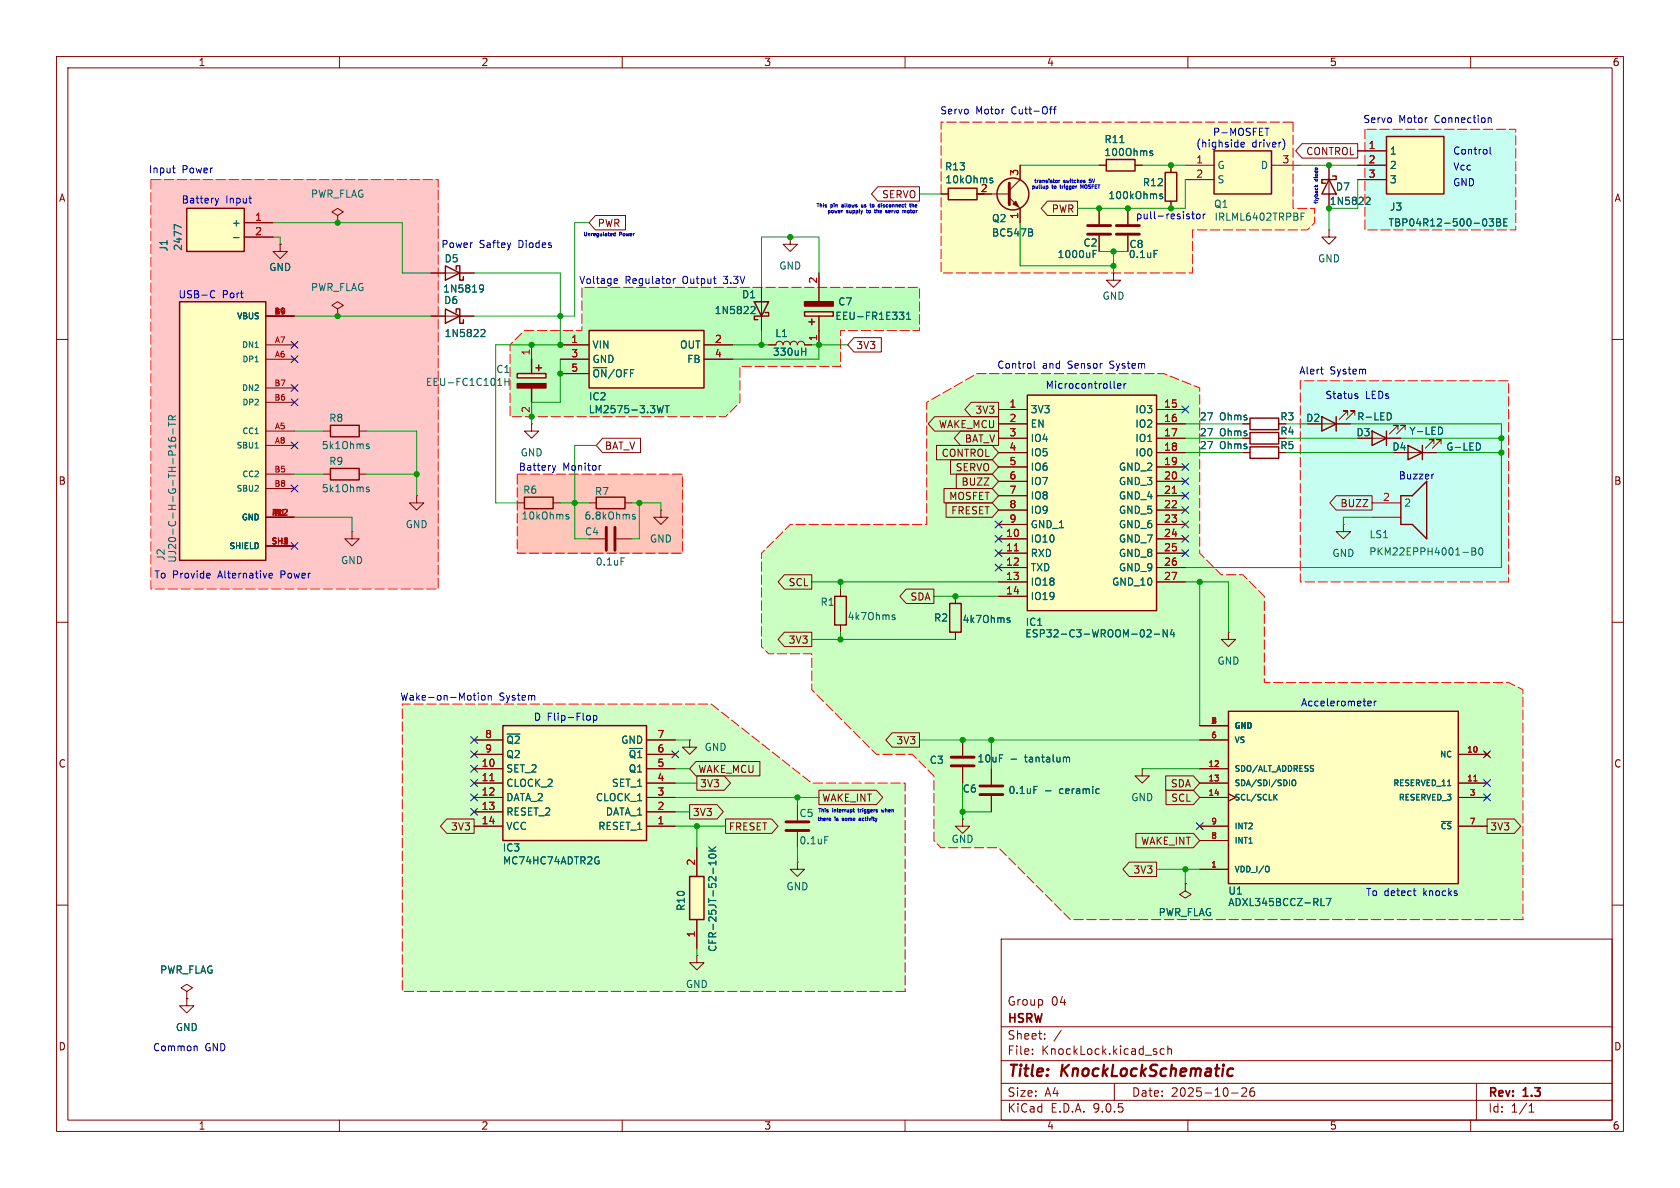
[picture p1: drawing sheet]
<svg xmlns="http://www.w3.org/2000/svg" width="297mm" height="210mm" viewBox="0 0 297 210" stroke-linecap="round" stroke-linejoin="round" font-family="sans-serif">
<g fill="none" stroke="#840000" stroke-width=".18">
<path d="M10 10h277v190h-277zM12 12h273v186h-273zM60 10v2M110 10v2M160 10v2M210 10v2M260 10v2M10 60h2M285 60h2M10 110h2M285 110h2M10 160h2"/>
<path d="M177 166h108v32h-108zM285 160h2M60 198v2M110 198v2M160 198v2M177 194.5h108M177 191.5h108M177 187.5h108M177 181.5h108M182.5 186.3v.1M182.5 185.5v.1M184.7 183.6v.1"/>
<path d="M184.7 182.8v.1M187.6 182.1l-1.3 2M197 191.5v3M205.8 185.5l-.4-.1-.3 .3v.4l.1 .2h.6M206.5 185.5l.2-.1 .3 .1 .1 .9M206.5 184.9v1.5M210 198v2M217.7 193.2h1.2M219.5 192.4l.6-.1 .2 .1 .1 .3-.9 1.1h.9M221.7 192.3a.59 .59 0 0 0-.7 .6v.6l.1 .2 .4 .1 .2-.1 .1-.5-.1-.3h-.5l-.2 .3M260 198v2M261 191.5v6.5"/>
<path d="M270.3 196.6h.9M270.3 195.5l.4-.4v1.5"/>
</g>
<path d="M217.5 188.9l.5 .1M217.9 190.1l-.2 .1" fill="none" stroke="#840000" stroke-width=".4"/>
<path d="M91.4 83.8h29.2v14h-29.2z" fill="#ffc6b9"/>
<path d="M71.1 124.5h54.6l17.8 13.9h16.5v36.9h-88.9z" fill="#cfffc5"/>
<path d="M134.6 97.8l5.1-5.1h24.1v-21.6l8.9-5.1h33l6.4 2.6v29.2l3.8 3.8h3.8l3.8 3.8v15.3h43.2l2.5 1.2v40.7h-80l-12.7-12.7h-10.1l-1.3-1.3v-11.4l-3.8-3.8h-6.4l-11.4-11.5v-6.3h-7.6l-1.3-1.3z" fill="#cbffc1"/>
<g fill="#c6fff2">
<path d="M229.9 67.3h36.8v35.6h-36.8z"/>
<path d="M241.3 22.9h26.7v17.7h-26.7z"/>
</g>
<path d="M92.7 58.4h10.2v-7.6h59.7v7.6h-14v6.4h-17.8v6.3l-2.5 2.6h-38.1v-12.7z" fill="#bcffbc"/>
<path d="M166.4 21.6h62.2v15.2h3.8v2.6l-1.3 1.2h-20.3v7.7h-44.4z" fill="#fcffc4"/>
<path d="M26.7 31.8h50.8v72.3h-50.8z" fill="#ffc7c8"/>
<g fill="none" stroke="#840000" stroke-width=".18">
<path d="M166.4 34.3h1.2M172.7 34.3h5.7M178.4 34.9l1.9 1.9v2.6M180.3 29.2v2.6l-1.9 1.9M76.2 48.3h7.6M76.2 55.9h7.6M135.9 61h1.3a.64 .64 0 0 1 .6-.7 .64 .64 0 0 1 .6 .7 .64 .64 0 0 1 .7-.7 .64 .64 0 0 1 .6 .7 .64 .64 0 0 1 .6-.7 .64 .64 0 0 1 .7 .7 .64 .64 0 0 1 .6-.7 .64 .64 0 0 1 .6 .7h1.3M231.1 74.9h7.7M238.3 73.4v-.8h-.8h.8l-1.6 1.6M239.5 73.4v-.8h-.7h.7l-1.5 1.6M91.4 88.9h1.3M97.8 88.9h1.3"/>
<path d="M237.5 92.7v1.3h1.3l-1.3 1.3-1.3-1.3h1.3M237.5 92.7h.1M148.6 104.1v1.3M148.6 110.5v1.3M217.2 111.8v1.2h1.2l-1.2 1.3-1.3-1.3h1.3M217.2 111.8h.1M121.9 130.8v1.3h1.3l-1.3 1.3-1.3-1.3h1.3M121.9 130.8h.1M175.3 135.9v2.8M201.9 135.9v1.3h1.3l-1.3 1.2-1.2-1.2h1.2M201.9 135.9h.1M141 142.2v2.8"/>
<path d="M141 147.1v2.8M170.2 144.8v1.3h1.2l-1.2 1.2-1.3-1.2h1.3M170.2 144.8h.1M175.3 140.7v2.8"/>
</g>
<g fill="none" stroke="#840000" stroke-width=".25">
<path d="M167.6 33.3h5.1v2h-5.1zM78.7 47l2.6 1.3-2.6 1.2zM78.7 54.6l2.6 1.3-2.6 1.3zM80.6 47.6v-.6h.7v2.5h.6v-.6M80.6 55.2v-.6h.7v2.6h.6v-.7M233.7 73.7l2.5 1.2-2.5 1.3zM236.2 73.7v2.5M92.7 87.9h5.1v2h-5.1zM147.6 105.4h2v5.1h-2z"/>
<circle cx="179.1" cy="34.3" r="2.82"/>
</g>
<g fill="none" stroke="#006464" stroke-width=".18">
<path d="M175 31.8l.5 .3v.2h-.4M175 31.5h.5M84.9 50.4h.3l.2 .1a.84 .84 0 0 1-.3 1.1h-.2M85.2 58.2l.4 .1 .1 .3-.7 .9h.7M85.5 50.9l-.3 .2h-.3M182.3 41.1l.3 .2-.1 .3-.2 .1M182.4 40.5l.1 .2-.1 .3M141.7 62.1h.8M142.5 61.5v1.3M245.6 73a.68 .68 0 0 1 .4 .6 .68 .68 0 0 1-.4 .6M100.1 91.3l.5 .2-.1 .2-.3 .1M100.1 91h.4"/>
<path d="M157.8 109.1l.5 .2-.1 .2h-.4M157.8 108.8h.4M182.8 139h.6M184.8 139.8h1M194 139.4l.3 .1M145.8 147.9h.6M194.3 140.2l-.3 .1"/>
</g>
<path d="M178.4 32.4v3.8M173.2 138.9h4.1M138.9 145.3h4.1M138.9 146.8h4.1M173.2 140.5h4.1" fill="none" stroke="#840000" stroke-width=".51"/>
<path d="M179.1 36.1l.5-.5 .5 1z" fill="#840000" stroke="#840000" stroke-width=".18"/>
<path d="M91.4 66h5.1v.8h-5.1z" fill="#ffffc2"/>
<path d="M91.4 66h5.1v.8h-5.1zM94 63.5v2.5M94 68.6v2.5M94.7 65h1.1M95.2 64.5v1M242.6 76.2l2.5 1.3-2.5 1.2zM245.1 76.2v2.5M248.9 78.7l2.6 1.3-2.6 1.3zM251.5 78.7v2.6" fill="none" stroke="#840000" stroke-width=".25"/>
<path d="M91.4 67.8h5.1v.8h-5.1z" fill="#840000" stroke="#840000" stroke-width=".25"/>
<g fill="none" stroke="#840000" stroke-width=".18">
<path d="M59.7 54.6l1-.6-1-.7-1 .7 1 .6v1.3M59.7 55.9h.1M139.7 41.9v1.3h1.3l-1.3 1.3-1.3-1.3h1.3M139.7 41.9h.1M94 61v2.5M94 71.1v2.6M240 77.5h7.6M247.1 75.9v-.7h-.7h.7l-1.5 1.5M248.4 75.9v-.7h-.8h.8l-1.5 1.5M253.5 78.5v-.8h-.8h.8l-1.5 1.5M254.8 78.5v-.8h-.8h.8l-1.6 1.5M104.1 95.3h2.8"/>
<path d="M109 95.3h2.8M246.4 80h7.6"/>
</g>
<path d="M89.3 66.9v1.2M89.3 67.5h.7M90 66.9v1.2M254.8 75.6l.2 .5-.2 .6M261.5 78.4l.2 .4-.2 .7M109.8 98.6h.6" fill="none" stroke="#006464" stroke-width=".18"/>
<path d="M107.2 93.2v4.1M108.7 93.2v4.1" fill="none" stroke="#840000" stroke-width=".51"/>
<path d="M142.2 55.1h5.1v.8h-5.1z" fill="#ffffc2"/>
<path d="M142.2 55.1h5.1v.8h-5.1zM143 56.9h1M143.5 56.4v1M144.8 50.8v2.5M144.8 55.9v2.5M105.4 87.9h5.1v2h-5.1z" fill="none" stroke="#840000" stroke-width=".25"/>
<path d="M142.2 53.3h5.1v.8h-5.1z" fill="#840000" stroke="#840000" stroke-width=".25"/>
<g fill="none" stroke="#840000" stroke-width=".18">
<path d="M144.8 48.3v2.5M144.8 58.4v2.6M94 74.9v1.3h1.2l-1.2 1.3-1.3-1.3h1.3M94 74.9h.1M104.1 88.9h1.3M110.5 88.9h1.3M116.8 90.2v1.2h1.3l-1.3 1.3-1.2-1.3h1.2M116.8 90.2h.1M170.2 130.8v2.8M170.2 135.6v2.8M141 152.4v1.3h1.2l-1.2 1.2-1.3-1.2h1.3M141 152.4h.1"/>
<path d="M209.5 156.2v1.3l1.1 .6-1.1 .7-1-.7 1-.6M209.5 156.2h.1M123.2 168.9v1.3h1.3l-1.3 1.3-1.3-1.3h1.3M123.2 168.9h.1"/>
</g>
<path d="M159 55.2h.8l-.4 .5M159.5 55.7l.3 .2v.3l-.3 .3M160.3 56.5h.7M160.3 55.6l.3-.4v1.3M111.8 91.2l.5 .3-.1 .3-.4-.1M112.3 91l-.3-.1-.2 .2M178.7 134.2h1M188.5 134l.2-.2 .3 .1 .1 .8" fill="none" stroke="#006464" stroke-width=".18"/>
<path d="M168.1 135.4h4.1M168.1 133.9h4.1" fill="none" stroke="#840000" stroke-width=".51"/>
<path d="M121.9 154.9h2.6v7.7h-2.6z" fill="#ffffc2"/>
<path d="M121.9 154.9h2.6v7.7h-2.6z" fill="none" stroke="#840000" stroke-width=".25"/>
<path d="M196.8 48.3v1.2h1.3l-1.3 1.3-1.2-1.3h1.2M196.8 48.3h.1M123.2 149.9v5M33 175.3l1-.7-1-.6-1 .6 1 .7v1.2M33 176.5h.1M33 176.5v1.3h1.3l-1.3 1.3-1.3-1.3h1.3M123.2 162.6v5" fill="none" stroke="#840000" stroke-width=".18"/>
<path d="M125.3 150.4h1.3M125.3 149.7l.7 .7M125.4 151.2a.75 .75 0 0 1 1.2 .2 .72 .72 0 0 1-1.3-.1zM126.6 152.2v.7M126.6 152.5h-1.3l.4 .4M126.6 149.7l-.8 .5" fill="none" stroke="#006464" stroke-width=".18"/>
<path d="M88.9 128.3h25.4v20.3h-25.4z" fill="#ffffc2"/>
<path d="M58.4 75.2h5.1v2h-5.1zM221 79h5.1v2h-5.1zM58.4 82.8h5.1v2h-5.1zM88.9 128.3h25.4v20.3h-25.4z" fill="none" stroke="#840000" stroke-width=".25"/>
<g fill="none" stroke="#840000" stroke-width=".18">
<path d="M199.4 36.8v2.8M199.4 41.7v2.8M57.1 76.2h1.3M63.5 76.2h1.3M57.1 83.8h1.3M62.2 94v1.3h1.3l-1.3 1.2-1.2-1.2h1.2M62.2 94h.1M63.5 83.8h1.3M73.7 87.6v1.3h1.2l-1.2 1.3-1.3-1.3h1.3M73.7 87.6h.1M219.7 80h1.3M83.8 138.4h5.1"/>
<path d="M83.8 135.9h5.1M83.8 133.4h5.1M83.8 130.8h5.1M114.3 138.4h5.1M114.3 135.9h5.1M114.3 133.4h5.1M114.3 130.8h5.1M83.8 146.1h5.1M83.8 143.5h5.1M83.8 141h5.1M114.3 146.1h5.1M114.3 143.5h5.1"/>
<path d="M114.3 141h5.1"/>
</g>
<path d="M86.6 138h.7" fill="none" stroke="#a90000" stroke-width=".18"/>
<path d="M204 44.3h.6M64.8 78.8l.5 .3-.1 .2h-.3M64.8 78.5h.4M64.8 86.5l.5 .2-.1 .2h-.3M64.8 86.2h.4M105.5 151.5h.4M105.7 152.2h.2v.4l-.2 .1" fill="none" stroke="#006464" stroke-width=".18"/>
<path d="M197.4 39.9h4M197.4 41.4h4" fill="none" stroke="#840000" stroke-width=".51"/>
<path d="M245.1 24.1h10.2v10.2h-10.2z" fill="#ffffc2"/>
<path d="M245.1 24.1h10.2v10.2h-10.2z" fill="none" stroke="#840000" stroke-width=".25"/>
<path d="M240 26.7h5.1M240 29.2h5.1M240 31.8h5.1M49.5 43.2v1.3h1.3l-1.3 1.2-1.2-1.2h1.2M49.5 43.2h.1" fill="none" stroke="#840000" stroke-width=".18"/>
<path d="M263.3 38.7h.7l-.4 .5 .4 .1v.5l-.2 .1-.5-.1M264.6 38.7h.4l.3 .2-.3 .4 .3 .1v.3l-.2 .2h-.5zM264.6 39.3h.4M265.9 39.3h.4M266.5 38.7h-.6v1.2h.6" fill="none" stroke="#006464" stroke-width=".18"/>
<path d="M104.1 58.4h20.4v10.2h-20.4z" fill="#ffffc2"/>
<path d="M104.1 58.4h20.4v10.2h-20.4zM133.3 53.3h2.6l-1.3 2.6zM135.3 55.2h.6v.7h-2.6v.6h.7" fill="none" stroke="#840000" stroke-width=".25"/>
<path d="M134.6 50.8v7.6M99.1 61h5M99.1 63.5h5M99.1 66h5M124.5 61h5M124.5 63.5h5" fill="none" stroke="#840000" stroke-width=".18"/>
<path d="M132.9 54.2h.5l.1 .3-.8 .9h.8M117.3 71.7l-.3 1.3-.3-.9M117.6 71.7h.7M117.9 71.7v1.3" fill="none" stroke="#006464" stroke-width=".18"/>
<path d="M31.7 53.3h15.3v45.8h-15.3z" fill="#ffffc2"/>
<path d="M31.7 53.3h15.3v45.8h-15.3z" fill="none" stroke="#840000" stroke-width=".25"/>
<g fill="none" stroke="#840000" stroke-width=".18">
<path d="M59.7 38.1l1-.6-1-.7-1 .7 1 .6v1.3M59.7 39.4h.1M47 55.9h5.1M47 61h5.1M47 63.5h5.1M47 68.6h5.1M47 71.1h5.1M47 76.2h5.1M47 78.7h5.1M47 83.8h5.1M47 86.4h5.1M47 91.4h5.1"/>
<path d="M47 96.5h5.1"/>
</g>
<path d="M29.8 77.4l.1 .4a.86 .86 0 0 0 1.2 0l-.2-.5h-.4l-.2 .2v.3l.2 .2M29.8 74.6v.8M29.8 75h1.3M30.5 74.2l-.1-.6-.2-.1h-.3l-.1 .7h1.3M30.6 75.8v.9M31.1 78.5v.7M31.1 78.9h-1.3l.4 .3M31.1 73.5l-.6 .4M45.1 79.2h.6" fill="none" stroke="#006464" stroke-width=".18"/>
<path d="M33 36.8h10.2v7.7h-10.2z" fill="#ffffc2"/>
<path d="M33 36.8h10.2v7.7h-10.2z" fill="none" stroke="#840000" stroke-width=".25"/>
<path d="M43.2 39.4h5.1M43.2 41.9h5.1" fill="none" stroke="#840000" stroke-width=".18"/>
<path d="M32.1 40.2l-1.3-.5v.8M41.3 42h1" fill="none" stroke="#006464" stroke-width=".18"/>
<path d="M214.6 26.7h10.2v7.6h-10.2z" fill="#ffffc2"/>
<path d="M206 30.5h2v5.1h-2zM214.6 26.7h10.2v7.6h-10.2z" fill="none" stroke="#840000" stroke-width=".25"/>
<path d="M207 29.2v1.3M207 35.6v1.2M209.5 29.2h5.1M209.5 31.8h5.1M224.8 29.2h5.1" fill="none" stroke="#840000" stroke-width=".18"/>
<path d="M205.5 34.3h-.3l-.2 .2 .1 .1 .4 .2v.3h-.5M230 38.3h.4M230 37.7h.6" fill="none" stroke="#006464" stroke-width=".18"/>
<path d="M217.2 125.7h40.6v30.5h-40.6z" fill="#ffffc2"/>
<path d="M195.6 28.2h5.1v2h-5.1zM221 73.9h5.1v2h-5.1zM221 76.5h5.1v2h-5.1zM247.6 87.6h2.1l2.5-2.5v10.2l-2.5-2.6h-2.1zM167.9 106.7h2v5.1h-2zM217.2 125.7h40.6v30.5h-40.6z" fill="none" stroke="#840000" stroke-width=".25"/>
<g fill="none" stroke="#840000" stroke-width=".18">
<path d="M194.3 29.2h1.3M194.3 36.8v2.8M200.7 29.2h1.2M194.3 41.7v2.8M219.7 74.9h1.3M219.7 77.5h1.3M242.6 88.9h5M242.6 91.4h5M168.9 105.4v1.3M168.9 111.8v1.2M212.1 138.4h5.1M212.1 135.9h5.1"/>
<path d="M212.1 130.8h5.1M212.1 128.3h5.1M257.8 138.4h5.1M257.8 133.4h5.1M262.5 133l.8 .7M263.3 133l-.8 .7M212.1 146.1h5.1M212.1 141h5.1M212.1 153.7h5.1M212.1 148.6h5.1M217.2 140.3l1.2 .7-1.2 .6M257.8 146.1h5.1"/>
<path d="M257.8 141h5.1"/>
</g>
<g fill="none" stroke="#006464" stroke-width=".18">
<path d="M198 25.2h.7M203.3 27l.5 .1v.2l-.2 .2-.3-.1M203.3 26.7h.5M193.3 44.9h.4M260.2 96.8h.4l.3 .3-.3 .4 .3 .1v.3l-.2 .2h-.5zM260.2 97.5h.4M261.6 96.9l.1-.1a.68 .68 0 0 1 .5 .7 .68 .68 0 0 1-.5 .6 .84 .84 0 0 1-.1-1.2zM178.1 109.6l.5 .2-.1 .2-.3 .1M178.1 109.3h.4M228.5 137.9h.1a.34 .34 0 0 1 .5 .3v.4a.34 .34 0 0 1-.4 .3 .34 .34 0 0 1-.3-.3zM224.2 153.2l.2 .3-.2 .6M225.3 140.9l.5 .5"/>
<path d="M225.8 140.4l-.6 .6M234.4 158.8h.9l-.5 1.3M254.8 145.2h1.8M233.5 160.1h.6"/>
</g>
<path d="M260.5 138h.6" fill="none" stroke="#a90000" stroke-width=".18"/>
<path d="M192.3 39.9h4M192.3 41.4h4" fill="none" stroke="#840000" stroke-width=".51"/>
<path d="M181.6 69.9h22.9v38.1h-22.9z" fill="#ffffc2"/>
<path d="M234.9 31.8l1.3 2.5h-2.5zM235.6 31.1h.6v.7h-2.5v.6h.6M181.6 69.9h22.9v38.1h-22.9z" fill="none" stroke="#840000" stroke-width=".25"/>
<g fill="none" stroke="#840000" stroke-width=".18">
<path d="M43.2 39.4h5.1M105.3 38.1h5.3v2.5h-5.3l-1.2-1.2zM155.2 33h7.4v2.6h-7.4l-1.1-1.3zM166.4 34.3h1.2M172.7 34.3h2.6M180.3 29.2v2.6M180.3 36.8v2.6M185.2 35.6h5.3v2.5h-5.3l-1.1-1.3zM194.3 29.2h1.3M194.3 36.8v2.8M199.4 36.8v2.8M200.7 29.2h1.2"/>
<path d="M207 29.2v1.3M207 35.6v1.2M230.2 25.4h9.8v2.5h-9.8l-1.1-1.2zM234.9 29.2v7.6M240 26.7h5.1M240 29.2h5.1M240 31.8h5.1M43.2 41.9h5.1M49.5 43.2h.1M76.2 55.9h2.5M76.2 48.3h2.5M81.3 55.9h2.5"/>
<path d="M81.3 48.3h2.5M134.6 50.8v2.5M134.6 55.9v2.5M144.8 48.3v2.5M144.8 58.4v2.6M151 59.7h4.8v2.5h-4.8l-1.1-1.2zM194.3 41.7v2.8M199.4 41.7v2.8M234.9 40.6v1.3h1.3l-1.3 1.3-1.2-1.3h1.2M234.9 40.6h.1M99.1 61h5M99.1 63.5h5"/>
<path d="M99.1 66h5M106.5 77.5h6.7v2.5h-6.7l-1.1-1.3zM124.5 61h5M124.5 63.5h5M135.9 61h1.3M142.2 61h1.3M165.2 73.7h11.3v2.5h-11.3l-1.1-1.3zM165.6 78.7h9.8l1.1 1.3-1.1 1.3h-9.8zM169.8 76.2h6.7v2.5h-6.7l-1.1-1.2zM171.7 71.1h4.8v2.6h-4.8l-1.1-1.3zM176.5 72.4h5.1M176.5 74.9h5.1"/>
<path d="M176.5 77.5h5.1M204.5 72.4h5M204.5 74.9h5M204.5 77.5h5M219.7 74.9h1.3M219.7 77.5h1.3M231.1 74.9h2.6M236.2 74.9h2.6M240 77.5h2.6M245.1 77.5h2.5M166.9 86.4h8.5l1.1 1.2-1.1 1.3h-8.5zM167.3 88.9h8.1l1.1 1.3-1.1 1.2h-8.1z"/>
<path d="M168 81.3h7.4l1.1 1.3-1.1 1.2h-7.4zM169.1 83.8h6.3l1.1 1.3-1.1 1.3h-6.3zM176.5 80h5.1M176.5 82.6h5.1M176.5 85.1h5.1M176.5 87.6h5.1M176.5 90.2h5.1M176.5 92.7h5.1M176.5 95.3h5.1M176.5 97.8h5.1M204.5 80h5M204.5 82.6h5"/>
<path d="M204.5 85.1h5M204.5 87.6h5M204.5 90.2h5M204.5 92.7h5M204.5 95.3h5M204.5 97.8h5M219.7 80h1.3M236.2 87.6h6.4v2.6h-6.4l-1.1-1.3zM246.4 80h2.5M251.5 80h2.5M138.7 101.6h4.8v2.5h-4.8l-1.1-1.2zM138.7 111.8h4.8v2.5h-4.8l-1.1-1.3z"/>
<path d="M160.2 104.1h4.9v2.6h-4.9l-1.1-1.3zM168.9 105.4v1.3M168.9 111.8v1.2M176.5 100.3h5.1M176.5 102.9h5.1M176.5 105.4h5.1M204.5 100.3h5M204.5 102.9h5M83.8 138.4h5.1M83.8 133.4h5.1M83.8 135.9h5.1M83.8 130.8h5.1"/>
<path d="M114.3 138.4h5.1M114.3 133.4h5.1M114.3 135.9h5.1M114.3 130.8h5.1M123 134.6h11.3v2.6h-11.3l-1.1-1.3zM123.2 137.2h4.8l1.1 1.2-1.1 1.3h-4.8zM144.8 139.7h10.1l1.2 1.3-1.2 1.2h-10.1zM157.7 129.5h4.9v2.6h-4.9l-1.1-1.3zM170.2 130.8v2.8M170.2 135.6v2.8M175.3 135.9v2.8M206.1 137.2h4.9l1.1 1.2-1.1 1.3h-4.9z"/>
<path d="M206.1 139.7h4.9l1.1 1.3-1.1 1.2h-4.9zM212.1 138.4h5.1M212.1 135.9h5.1M212.1 130.8h5.1M212.1 128.3h5.1M257.8 138.4h5.1M257.8 133.4h5.1M262.5 133l.8 .7M263.3 133l-.8 .7M79 144.8h4.8v2.5h-4.8l-1.1-1.2zM83.8 146.1h5.1M83.8 141h5.1"/>
<path d="M83.8 143.5h5.1M114.3 146.1h5.1M114.3 141h5.1M114.3 143.5h5.1M121.9 142.2h4.9l1.1 1.3-1.1 1.3h-4.9zM123.2 149.9v5M128.3 144.8h8.1l1.1 1.3-1.1 1.2h-8.1zM175.3 140.7v2.8M199.6 152.4h4.9v2.5h-4.9l-1.1-1.2zM200.8 147.3h10.2l1.1 1.3-1.1 1.3h-10.2zM209.5 156.2h.1M212.1 146.1h5.1"/>
<path d="M212.1 141h5.1M212.1 153.7h5.1M212.1 148.6h5.1M217.2 140.3l1.2 .7-1.2 .6M257.8 146.1h5.1M257.8 141h5.1M262.9 144.8h4.8l1.1 1.3-1.1 1.2h-4.8zM33 176.5h.1M123.2 162.6v5"/>
</g>
<path d="M179.3 97.4h.7M207.3 87.2h.7M86.6 138h.7M260.5 138h.6" fill="none" stroke="#a90000" stroke-width=".18"/>
<g fill="none" stroke="#006464" stroke-width=".18">
<path d="M175 31.8l.5 .3v.2h-.4M175 31.5h.5M198 25.2h.7M203.3 27l.5 .1v.2l-.2 .2-.3-.1M203.3 26.7h.5M205.5 34.3h-.3l-.2 .2 .1 .1 .4 .2v.3h-.5M241.7 34.9h.4l.1 .3-.8 .9h.8M263.3 38.7h.7l-.4 .5 .4 .1v.5l-.2 .1-.5-.1M264.6 38.7h.4l.3 .2-.3 .4 .3 .1v.3l-.2 .2h-.5zM264.6 39.3h.4M265.9 39.3h.4M266.5 38.7h-.6v1.2h.6"/>
<path d="M32.1 40.2l-1.3-.5v.8M41.3 42h1M84.9 50.4h.3l.2 .1a.84 .84 0 0 1-.3 1.1h-.2M85.2 58.2l.4 .1 .1 .3-.7 .9h.7M85.5 50.9l-.3 .2h-.3M132.9 54.2h.5l.1 .3-.8 .9h.8M159 55.2h.8l-.4 .5M159.5 55.7l.3 .2v.3l-.3 .3M160.3 56.5h.7M160.3 55.6l.3-.4v1.3M182.3 41.1l.3 .2-.1 .3-.2 .1M182.4 40.5l.1 .2-.1 .3"/>
<path d="M193.3 44.9h.4M204 44.3h.6M117.3 71.7l-.3 1.3-.3-.9M117.6 71.7h.7M117.9 71.7v1.3M141.7 62.1h.8M142.5 61.5v1.3M245.6 73a.68 .68 0 0 1 .4 .6 .68 .68 0 0 1-.4 .6M254.8 75.6l.2 .5-.2 .6M261.5 78.4l.2 .4-.2 .7M178.1 109.6l.5 .2-.1 .2-.3 .1M178.1 109.3h.4"/>
<path d="M203 111.3l.4 .1 .1 .3-.8 .9h.8M204.1 112.1h.9M206.4 111.3v1.3l-.8-1.3v1.3M207.2 111.3l-.3 .9h.8M207.5 111.7v.9M178.7 134.2h1M182.8 139h.6M184.8 139.8h1M188.5 134l.2-.2 .3 .1 .1 .8M194 139.4l.3 .1M228.5 137.9h.1a.34 .34 0 0 1 .5 .3v.4a.34 .34 0 0 1-.4 .3 .34 .34 0 0 1-.3-.3zM105.5 151.5h.4"/>
<path d="M105.7 152.2h.2v.4l-.2 .1M125.3 150.4h1.3M125.3 149.7l.7 .7M125.4 151.2a.75 .75 0 0 1 1.2 .2 .72 .72 0 0 1-1.3-.1zM126.6 152.2v.7M126.6 152.5h-1.3l.4 .4M126.6 149.7l-.8 .5M194.3 140.2l-.3 .1M224.2 153.2l.2 .3-.2 .6M225.3 140.9l.5 .5M225.8 140.4l-.6 .6M234.4 158.8h.9l-.5 1.3"/>
<path d="M254.8 145.2h1.8M233.5 160.1h.6"/>
</g>
<path d="M228.6 21.6v15.2h3.8v2.6l-1.3 1.2h-20.3v7.7h-44.4v-26.7h62.2M241.3 22.9v17.7h26.7v-17.7h-26.7M92.7 58.4h10.2v-7.6h59.7v7.6h-14v6.4h-17.8v6.3l-2.5 2.6h-38.1v-12.7l2.5-2.6M91.4 83.8h29.2v14h-29.2v-14M266.7 102.9h-36.8v-35.6h36.8v35.6M160 175.3h-88.9v-50.8h54.6l17.8 13.9h16.5v36.9M269.2 162.6h-80l-12.7-12.7h-10.1l-1.3-1.3v-11.4l-3.8-3.8h-6.4l-11.4-11.5v-6.3h-7.6l-1.3-1.3v-16.5l5.1-5.1h24.1v-21.6l8.9-5.1h33l6.4 2.6v29.2l3.8 3.8h3.8l3.8 3.8v15.3h43.2l2.5 1.2v40.7" fill="none" stroke="#f00" stroke-width=".18" stroke-dasharray="1.7 .6"/>
<path d="M26.7 31.8v72.3h50.8v-72.3h-50.8" fill="none" stroke="#ff1d1d" stroke-width=".18" stroke-dasharray="1.7 .6"/>
<g fill="none" stroke="#009600" stroke-width=".18">
<path d="M48.3 39.4h22.8v8.9h5.1M104.1 39.4h-2.5v16.5h-17.8M162.6 34.3h3.8M180.3 29.2h14M180.3 39.4v7.6h16.5M201.9 29.2h7.6M209.5 31.8v5h-19M229.9 29.2h10.1M240 31.8v5h-5.1v3.8M48.3 41.9h1.2v1.3M52.1 55.9h24.1M83.8 48.3h15.3v12.7h-11.5v27.9h3.8"/>
<path d="M134.6 58.4v2.6M144.8 48.3v-6.4h-10.2v8.9M194.3 44.5h5.1M196.8 44.5v3.8M52.1 76.2h5M64.8 76.2h8.9v11.4M99.1 63.5v7.6h-5.1v3.8M105.4 78.7h-3.8v16.6h2.5M129.5 61h6.4M143.5 61h6.4M144.8 61v2.5h-15.3M209.5 74.9h10.2"/>
<path d="M209.5 77.5h10.2M227.3 74.9h3.8M227.3 77.5h12.7M238.8 74.9h26.6v25.4h-55.9M247.6 77.5h17.8M52.1 91.4h10.1v2.6M52.1 83.8h5M64.8 83.8h8.9M99.1 88.9h5M111.8 88.9h5v1.3M113 88.9v6.4h-1.2M209.5 80h10.2"/>
<path d="M227.3 80h19.1M242.6 91.4h-5.1v1.3M254 80h11.4M143.5 102.9h33M143.5 113h25.4M148.6 102.9v1.2M148.6 111.8v1.2M165.1 105.4h11.4M209.5 102.9h7.7v8.9M212.1 102.9v25.4M119.4 135.9h2.5M119.4 138.4h3.8"/>
<path d="M119.4 130.8h2.5M162.6 130.8h49.5M170.2 138.4v6.4M175.3 130.8v5.1M201.9 135.9h10.2M119.4 143.5h2.5M119.4 141h25.4M119.4 146.1h8.9M123.2 146.1v3.8M141 141v1.2M141 149.9v2.5M170.2 143.5h5.1"/>
<path d="M204.5 153.7h7.6M209.5 153.7v2.5M123.2 167.6v1.3"/>
</g>
<g fill="none" stroke="#000084" stroke-width=".18">
<path d="M51.5 62.9l1.2 1.2M51.5 60.4l1.2 1.2M51.5 70.5l1.2 1.2M51.5 68l1.2 1.2M51.5 78.1l1.2 1.2M52.7 62.9l-1.2 1.2M52.7 60.4l-1.2 1.2M52.7 70.5l-1.2 1.2M52.7 68l-1.2 1.2M52.7 78.1l-1.2 1.2M208.9 71.8l1.3 1.2M210.2 71.8l-1.3 1.2"/>
<path d="M51.5 85.8l1.2 1.2M51.5 95.9l1.2 1.2M52.7 85.8l-1.2 1.2M52.7 95.9l-1.2 1.2M175.9 94.6l1.2 1.3M175.9 92.1l1.2 1.2M175.9 97.2l1.2 1.2M175.9 99.7l1.2 1.2M177.1 94.6l-1.2 1.3M177.1 92.1l-1.2 1.2M177.1 97.2l-1.2 1.2M177.1 99.7l-1.2 1.2"/>
<path d="M208.9 92.1l1.3 1.2M208.9 89.6l1.3 1.2M208.9 97.2l1.3 1.2M208.9 94.6l1.3 1.3M208.9 84.5l1.3 1.2M208.9 87l1.3 1.2M208.9 81.9l1.3 1.3M210.2 92.1l-1.3 1.2M210.2 89.6l-1.3 1.2M210.2 97.2l-1.3 1.2M210.2 94.6l-1.3 1.3M210.2 84.5l-1.3 1.2"/>
<path d="M210.2 87l-1.3 1.2M210.2 81.9l-1.3 1.3M83.2 135.3l1.2 1.2M83.2 137.8l1.2 1.2M83.2 130.2l1.2 1.2M83.2 132.7l1.2 1.3M84.4 135.3l-1.2 1.2M84.4 137.8l-1.2 1.2M84.4 130.2l-1.2 1.2M84.4 132.7l-1.2 1.3M118.8 132.7l1.2 1.3M120 132.7l-1.2 1.3"/>
<path d="M262.3 132.7l1.2 1.3M262.3 137.8l1.2 1.2M263.5 132.7l-1.2 1.3M263.5 137.8l-1.2 1.2M83.2 142.9l1.2 1.2M83.2 140.4l1.2 1.2M84.4 142.9l-1.2 1.2M84.4 140.4l-1.2 1.2M211.5 145.4l1.2 1.3M212.7 145.4l-1.2 1.3M262.3 140.4l1.2 1.2M263.5 140.4l-1.2 1.2"/>
</g>
<g fill="none" stroke="#0000c2" stroke-width=".18">
<path d="M185.5 19.3h.5M186 18.9l-.3 .2M186.2 19.3h.5M186.7 18.9l-.3 .2v1M30.5 29.7h.5M30.7 30.4l.3 .2M38.1 35l.3 .9M38.4 35.9l-.2 .4M38.7 35l-.3 .9M44 35h.5M44.3 35.9h.2M146 36.4l.1 .1"/>
<path d="M146 36.2h.1M146.1 36.5l-.1 .1M146.1 36.5h.1M148.8 37.2v.4M148.8 37.3h.1M148.9 37.2l-.1 .1M148.9 36.2h-.1M148.9 36.4l-.1 .1 .1 .1M149 37.2h-.1M152.3 36.2v.4l.3-.1M152.5 37.2l-.2 .4M152.6 36.2v.4"/>
<path d="M153.1 37.2h.3M153.9 36v.5M154.5 36.3l-.1-.1-.2 .1 .1 .3 .2-.1M154.6 37.2h.2M154.6 37v.5l.2 .1M155.8 36h.1M155.9 36h.1M155.9 36.2v.4M156.1 36.6h.2M156.1 36.3l.2 .1M156.1 36.3h.1M156.3 36.2l-.2 .1"/>
<path d="M156.7 37.2h.1M156.7 37.4l.2 .1M156.9 37.5l-.3 .1M156.9 37.5h.1M157.3 37.2l-.2 .1v.3h.2M157.4 37.4h-.3M160 37.2l.1 .1v.3M160.6 37.2l-.2 .1 .1 .3h.1M161.2 36.2h.3v.4M161.2 36v.6M161.8 36.4l.3-.1v-.1l-.3 .1v.3h.3M185 32.9v.6"/>
<path d="M185 32.9l.3 .1-.1 .3h-.2M186.7 31.9l.2 .1v.2l-.2 .1M187.2 31.9v.4M187.3 32.9h.3M187.4 31.9l-.2 .1M187.4 32.7l.1 .6M191.1 33.3v-.6l.2 .4 .2-.4v.6M191.7 32.1l.1 .1-.1 .1M191.7 31.9h.1M192.5 32.2l.3 .1M192.9 31.7h-.3l-.1 .3 .3-.1M210.7 37.8h.5"/>
<path d="M210.9 37.4v1.1l.3 .2M211.6 37.9l.3-.1 .3 .3v.3l-.3 .3-.3-.1-.1-.2zM212.7 37.8v.9M213.1 37.8l-.4 .3M219.4 25.6l.6-.2-.1-.2-.3-.1-.2 .2 .1 .6h.4M223.6 22.7h.8M226.8 24.5a1.46 1.46 0 0 1 0 2M232.3 33h.6M232.5 32.7l.3 .3M232.9 32.7l-.2 .2M263.1 20.9h.5v.8M263.4 26v1.1l.2 .2"/>
<path d="M37.4 51.4h.3l.3 .1M38 52.5l-.3 .2-.3-.1M108 41.3l.2 .1-.3 .1M108.2 41.7h-.2M108.7 49.3h.4l.1 .3-.6 .1M108.8 41.1v.6h-.3v-.4h.3M109.1 50.1h-.4M119 49.3v.8M119.4 49.3l-.4 .2M182.8 63.8v1.1l.2 .2M197 68.5l.1 .2M197.6 68.2l.6-.1-.1-.2-.4-.1-.1 .2v.6h.5"/>
<path d="M198.7 67.8v.9M199.1 67.8l-.4 .3M233.4 65.3h.5M233.8 66.1h.1M239.7 70l.3 .1 .1 .2-.2 .1h-.3M239.7 69.6h.3M97.6 82.3l.3 .8M97.9 83.1l-.1 .4M98.2 82.3l-.3 .8M106.3 82.3l-.3 .1M253.5 83.8l-.2 .1M37 101.3l.2 .3-.6 .2"/>
<path d="M37.1 102.1l-.1 .1M47.6 102l.1 .2 .4-.1M47.6 101.5l.1-.2h.3l.2 .2v.1l-.6 .2M84.6 122.5v.1M84.6 122.9v.9M85.2 123l.1-.1 .4 .1 .1 .5-.2 .2-.3 .1-.1-.1zM86.3 123l.2-.1 .3 .1 .1 .8M86.3 122.9v.9M104.1 126.5l.3 .2v.4l-.3 .2M104.9 126.5v1.3M104.9 126.5h.4l.2 .2-.1 .6h-.5M241.9 124.7h.5"/>
<path d="M241.9 124l.3-.1 .2 .3-.6 .2M243 123.9v.9M243.3 123.9l-.3 .3M146.7 144.6l.2 .2-.3 .1M146.8 145l-.1 .1M148.9 145l.2 .1M149.1 144.6l-.2 .1 .2 .2M150.8 143.1h.3M150.9 142.9v.6h.2M151.7 143.1h.2M151.7 142.9l.1 .6M151.9 144.7h.3v.3l-.3 .1v-.2l.3-.1"/>
<path d="M155.8 143.1l.1 .4 .2-.3 .1 .3 .1-.4M249.8 157.5h.5M250 158.1l.3 .2M34.5 184.9l.4 .2v.6"/>
</g>
<g fill="#009600" stroke="#009600" stroke-width=".18">
<circle cx="175.3" cy="130.8" r=".46"/>
<circle cx="170.2" cy="130.8" r=".46"/>
<circle cx="170.2" cy="143.5" r=".46"/>
<circle cx="168.9" cy="105.4" r=".46"/>
<circle cx="209.5" cy="153.7" r=".46"/>
<circle cx="148.6" cy="102.9" r=".46"/>
<circle cx="148.6" cy="113" r=".46"/>
<circle cx="234.9" cy="29.2" r=".46"/>
<circle cx="265.4" cy="77.5" r=".46"/>
<circle cx="207" cy="29.2" r=".46"/>
<circle cx="196.8" cy="47" r=".46"/>
<circle cx="196.8" cy="44.5" r=".46"/>
<circle cx="265.4" cy="80" r=".46"/>
<circle cx="234.9" cy="36.8" r=".46"/>
<circle cx="139.7" cy="41.9" r=".46"/>
<circle cx="144.8" cy="61" r=".46"/>
<circle cx="207" cy="36.8" r=".46"/>
<circle cx="199.4" cy="36.8" r=".46"/>
<circle cx="194.3" cy="36.8" r=".46"/>
<circle cx="212.1" cy="102.9" r=".46"/>
<circle cx="94" cy="61" r=".46"/>
<circle cx="94" cy="73.7" r=".46"/>
<circle cx="59.7" cy="39.4" r=".46"/>
<circle cx="59.7" cy="55.9" r=".46"/>
<circle cx="73.7" cy="83.8" r=".46"/>
<circle cx="99.1" cy="55.9" r=".46"/>
<circle cx="99.1" cy="61" r=".46"/>
<circle cx="134.6" cy="61" r=".46"/>
<circle cx="99.1" cy="66" r=".46"/>
<circle cx="113" cy="88.9" r=".46"/>
<circle cx="101.6" cy="88.9" r=".46"/>
<circle cx="141" cy="141" r=".46"/>
<circle cx="123.2" cy="146.1" r=".46"/>
</g>
<g font-size="2.8" fill="#840000">
<text x="178" y="190.9">Title:</text>
<text x="187.7" y="190.9">KnockLockSchematic</text>
</g>
<g font-size="2.1" fill="#840000">
<text x="178" y="178">Group</text>
<text x="185.8" y="178">04</text>
<text x="178" y="184">Sheet:</text>
<text x="178" y="181.2">HSRW</text>
<text x="178" y="186.7">File:</text>
<text x="184.1" y="186.7">KnockLock.kicad_sch</text>
<text x="178" y="196.9">KiCad</text>
<text x="178" y="194.1">Size:</text>
<text x="184.7" y="194.1">A4</text>
<text x="185.7" y="196.9">E.D.A.</text>
<text x="193.3" y="196.9">9.0.5</text>
<text x="200" y="194.1">Date:</text>
<text x="207" y="194.1">2025-10-26</text>
<text x="263" y="194.3">Rev:</text>
<text x="263" y="196.9">Id:</text>
<text x="267.1" y="196.9">1/1</text>
<text x="269.4" y="194.3">1.3</text>
</g>
<g font-size="1.8" fill="#840000">
<text x="35" y="11.9">1</text>
<text x="85" y="11.9">2</text>
<text x="135" y="11.9">3</text>
<text x="185" y="11.9">4</text>
<text x="235" y="11.9">5</text>
<text x="285" y="11.9">6</text>
<text x="230.8" y="27.6">CONTROL</text>
<text x="10.3" y="35.9">A</text>
<text x="155.8" y="35.2">SERVO</text>
<text x="173.3" y="34">2</text>
<text x="285.3" y="35.9">A</text>
<text x="105.6" y="40.3">PWR</text>
<text x="185.8" y="37.8">PWR</text>
<text x="151.3" y="61.9">3V3</text>
<text x="165.9" y="75.9">WAKE_MCU</text>
<text x="172.3" y="73.3">3V3</text>
<text x="226.2" y="74.5">R3</text>
<text x="226.2" y="77.1">R4</text>
<text x="106.8" y="79.7">BAT_V</text>
<text x="166.4" y="81">CONTROL</text>
<text x="168.9" y="83.5">SERVO</text>
<text x="170.5" y="78.4">BAT_V</text>
<text x="226.2" y="79.6">R5</text>
<text x="10.3" y="85.9">B</text>
<text x="167.7" y="88.6">MOSFET</text>
<text x="169.9" y="86">BUZZ</text>
<text x="236.9" y="89.9">BUZZ</text>
<text x="285.3" y="85.9">B</text>
<text x="168.1" y="91.1">FRESET</text>
<text x="139.3" y="103.8">SCL</text>
<text x="160.9" y="106.4">SDA</text>
<text x="139.3" y="114">3V3</text>
<text x="158.4" y="131.8">3V3</text>
<text x="10.3" y="135.9">C</text>
<text x="123.3" y="136.8">WAKE_MCU</text>
<text x="285.3" y="135.9">C</text>
<text x="123.7" y="139.4">3V3</text>
<text x="145.3" y="141.9">WAKE_INT</text>
<text x="206.9" y="139.4">SDA</text>
<text x="207" y="141.9">SCL</text>
<text x="79.6" y="147">3V3</text>
<text x="122.4" y="144.5">3V3</text>
<text x="128.7" y="147">FRESET</text>
<text x="201.6" y="149.5">WAKE_INT</text>
<text x="263.4" y="147">3V3</text>
<text x="200.3" y="154.6">3V3</text>
<text x="10.3" y="185.9">D</text>
<text x="285.3" y="185.9">D</text>
<text x="35" y="199.9">1</text>
<text x="85" y="199.9">2</text>
<text x="135" y="199.9">3</text>
<text x="185" y="199.9">4</text>
<text x="235" y="199.9">5</text>
<text x="285" y="199.9">6</text>
</g>
<g font-size="1.8" fill="#0000c2">
<text x="166.1" y="20.4">Servo</text>
<text x="172.5" y="20.4">Motor</text>
<text x="178.9" y="20.4">Cutt-Off</text>
<text x="240.9" y="21.9">Servo</text>
<text x="247.3" y="21.9">Motor</text>
<text x="253.7" y="21.9">Connection</text>
<text x="211.4" y="26.3">(highside</text>
<text x="214.3" y="24.2">P-MOSFET</text>
<text x="221.3" y="26.3">driver)</text>
<text x="256.8" y="27.5">Control</text>
<text x="26.2" y="30.8">Input</text>
<text x="32.2" y="30.8">Power</text>
<text x="256.8" y="33.1">GND</text>
<text x="256.8" y="30.3">Vcc</text>
<text x="32" y="36.2">Battery</text>
<text x="39.9" y="36.2">Input</text>
<text x="200.7" y="39">pull-resistor</text>
<text x="77.9" y="44">Power</text>
<text x="84.7" y="44">Saftey</text>
<text x="91.8" y="44">Diodes</text>
<text x="31.5" y="52.9">USB-C</text>
<text x="39.3" y="52.9">Port</text>
<text x="102.3" y="50.4">Voltage</text>
<text x="110.5" y="50.4">Regulator</text>
<text x="120.8" y="50.4">Output</text>
<text x="128.2" y="50.4">3.3V</text>
<text x="176.2" y="65.4">Control</text>
<text x="184.3" y="65.4">and</text>
<text x="188.9" y="65.4">Sensor</text>
<text x="196.5" y="65.4">System</text>
<text x="184.8" y="68.9">Microcontroller</text>
<text x="229.6" y="66.4">Alert</text>
<text x="234.2" y="70.7">Status</text>
<text x="235.1" y="66.4">System</text>
<text x="241.4" y="70.7">LEDs</text>
<text x="91.6" y="83.4">Battery</text>
<text x="99.5" y="83.4">Monitor</text>
<text x="247.2" y="84.9">Buzzer</text>
<text x="27.2" y="102.5">To Provide</text>
<text x="38.7" y="102.5">Alternative</text>
<text x="49.9" y="102.5">Power</text>
<text x="70.7" y="124.1">Wake-on-Motion</text>
<text x="88.2" y="124.1">System</text>
<text x="229.9" y="125.1">Accelerometer</text>
<text x="94.3" y="127.6">D Flip-Flop</text>
<text x="241.4" y="158.6">To detect</text>
<text x="251.7" y="158.6">knocks</text>
<text x="27" y="186">Common</text>
<text x="36.2" y="186">GND</text>
</g>
<g font-size="1.8" fill="#006464">
<text x="195.1" y="27.8">100Ohms</text>
<text x="195.2" y="25.5">R11</text>
<text x="245.6" y="27.5">1</text>
<text x="54.9" y="35.2">PWR_FLAG</text>
<text x="167" y="30.3">R13</text>
<text x="167" y="32.6">10kOhms</text>
<text x="195.8" y="35.4">100kOhms</text>
<text x="201.9" y="33.1">R12</text>
<text x="215.1" y="30.1">G</text>
<text x="215.1" y="32.6">S</text>
<text x="222.8" y="30.1">D</text>
<text x="236.1" y="33.9">D7</text>
<text x="245.6" y="30.1">2</text>
<text x="245.6" y="32.6">3</text>
<text x="40.9" y="40.2">+</text>
<text x="175.3" y="39.5">Q2</text>
<text x="214.5" y="36.9">Q1</text>
<text x="214.6" y="39.2">IRLML6402TRPBF</text>
<text x="235" y="36.4">1N5822</text>
<text x="245.4" y="40.2">TBP04R12-500-03BE</text>
<text x="245.6" y="37.4">J3</text>
<text x="29.8" y="44.6" transform="rotate(-90 29.8 44.6)">J1</text>
<text x="32.4" y="44.4" transform="rotate(-90 32.4 44.4)">2477</text>
<text x="78.5" y="46.6">D5</text>
<text x="137.7" y="47.9">GND</text>
<text x="175.3" y="42">BC547B</text>
<text x="186.9" y="45.8">1000uF</text>
<text x="191.4" y="43.8">C2</text>
<text x="199.5" y="45.8">0.1uF</text>
<text x="199.6" y="44">C8</text>
<text x="232.9" y="46.6">GND</text>
<text x="47.5" y="48.1">GND</text>
<text x="54.9" y="51.7">PWR_FLAG</text>
<text x="78.2" y="51.9">1N5819</text>
<text x="78.4" y="53.9">D6</text>
<text x="131.1" y="52.9">D1</text>
<text x="194.8" y="53.2">GND</text>
<text x="78.5" y="59.8">1N5822</text>
<text x="126.2" y="55.7">1N5822</text>
<text x="137" y="59.8">L1</text>
<text x="147.6" y="56.7">EEU-FR1E331</text>
<text x="148.1" y="54.2">C7</text>
<text x="104.6" y="61.8">VIN</text>
<text x="104.6" y="64.4">GND</text>
<text x="120.1" y="61.8">OUT</text>
<text x="121.4" y="64.4">FB</text>
<text x="136.5" y="63.1">330uH</text>
<text x="75.2" y="68.4">EEU-FC1C101H</text>
<text x="87.6" y="66.1">C1</text>
<text x="104" y="71">IC2</text>
<text x="104.6" y="66.9">~{ON}/OFF</text>
<text x="58.1" y="74.8">R8</text>
<text x="104" y="73.3">LM2575-3.3WT</text>
<text x="182.1" y="73.3">3V3</text>
<text x="182.1" y="75.8">EN</text>
<text x="200.6" y="73.3">IO3</text>
<text x="200.6" y="75.8">IO2</text>
<text x="212" y="74.5">27</text>
<text x="212" y="77.3">27</text>
<text x="215.6" y="74.5">Ohms</text>
<text x="215.6" y="77.3">Ohms</text>
<text x="230.8" y="74.8">D2</text>
<text x="239.7" y="77.3">D3</text>
<text x="239.8" y="74.5">R-LED</text>
<text x="249.1" y="77.1">Y-LED</text>
<text x="56.8" y="79.6">5k1Ohms</text>
<text x="58.1" y="82.4">R9</text>
<text x="91.9" y="80.9">GND</text>
<text x="182.1" y="78.3">IO4</text>
<text x="182.1" y="80.9">IO5</text>
<text x="182.1" y="83.4">IO6</text>
<text x="197.7" y="83.4">GND_2</text>
<text x="200.6" y="78.3">IO1</text>
<text x="200.6" y="80.9">IO0</text>
<text x="212" y="79.6">27</text>
<text x="215.6" y="79.6">Ohms</text>
<text x="246.1" y="79.9">D4</text>
<text x="255.6" y="79.9">G-LED</text>
<text x="56.8" y="87.2">5k1Ohms</text>
<text x="92.4" y="87.5">R6</text>
<text x="105.1" y="87.7">R7</text>
<text x="182.1" y="86">IO7</text>
<text x="182.1" y="88.5">IO8</text>
<text x="197.7" y="86">GND_3</text>
<text x="197.7" y="88.5">GND_4</text>
<text x="248.2" y="89.8">2</text>
<text x="71.6" y="93.6">GND</text>
<text x="92.1" y="92">10kOhms</text>
<text x="103.2" y="92">6.8kOhms</text>
<text x="103.3" y="94.8">C4</text>
<text x="182.1" y="91">IO9</text>
<text x="182.1" y="93.6">GND_1</text>
<text x="197.7" y="91">GND_5</text>
<text x="197.7" y="93.6">GND_6</text>
<text x="242" y="95.4">LS1</text>
<text x="29.3" y="99.2" transform="rotate(-90 29.3 99.2)">J2</text>
<text x="31.3" y="99.6" transform="rotate(-90 31.3 99.6)">UJ20-C-H-G-TH-P16-TR</text>
<text x="60.2" y="99.9">GND</text>
<text x="105.2" y="100.2">0.1uF</text>
<text x="114.8" y="96.1">GND</text>
<text x="182.1" y="96.1">IO10</text>
<text x="182.1" y="98.7">RXD</text>
<text x="182.1" y="101.2">TXD</text>
<text x="197.7" y="96.1">GND_7</text>
<text x="197.7" y="98.7">GND_8</text>
<text x="197.7" y="101.2">GND_9</text>
<text x="235.5" y="98.7">GND</text>
<text x="242" y="98.4">PKM22EPPH4001-B0</text>
<text x="145" y="107.3">R1</text>
<text x="182.1" y="103.7">IO18</text>
<text x="182.1" y="106.3">IO19</text>
<text x="196.5" y="103.7">GND_10</text>
<text x="149.8" y="109.8">4k7Ohms</text>
<text x="165" y="110.1">R2</text>
<text x="170.1" y="110.3">4k7Ohms</text>
<text x="181.2" y="112.9">ESP32-C3-WROOM-02-N4</text>
<text x="181.2" y="110.8">IC1</text>
<text x="215.1" y="117.7">GND</text>
<text x="89.4" y="131.7">~{Q2}</text>
<text x="109.7" y="131.7">GND</text>
<text x="89.4" y="136.8">SET_2</text>
<text x="89.4" y="134.2">Q2</text>
<text x="111" y="136.8">Q1</text>
<text x="111" y="134.2">~{Q1}</text>
<text x="124.5" y="132.9">GND</text>
<text x="164.3" y="135.2">C3</text>
<text x="172.7" y="135">10uF</text>
<text x="181.3" y="135">tantalum</text>
<text x="89.4" y="141.8">DATA_2</text>
<text x="89.4" y="139.3">CLOCK_2</text>
<text x="105.2" y="141.8">CLOCK_1</text>
<text x="108.1" y="139.3">SET_1</text>
<text x="170.1" y="140.3">C6</text>
<text x="178.2" y="140.6">0.1uF</text>
<text x="187.4" y="140.6">ceramic</text>
<text x="199.9" y="141.8">GND</text>
<text x="89.4" y="146.9">VCC</text>
<text x="89.4" y="144.4">RESET_2</text>
<text x="105.7" y="146.9">RESET_1</text>
<text x="107" y="144.4">DATA_1</text>
<text x="141.2" y="144.6">C5</text>
<text x="141.2" y="149.5">0.1uF</text>
<text x="168.1" y="149.2">GND</text>
<text x="88.8" y="150.7">IC3</text>
<text x="88.8" y="153">MC74HC74ADTR2G</text>
<text x="121.3" y="161.1" transform="rotate(-90 121.3 161.1)">R10</text>
<text x="138.9" y="157.6">GND</text>
<text x="217.1" y="160.4">ADXL345BCCZ-RL7</text>
<text x="217.1" y="158.3">U1</text>
<text x="204.7" y="162.2">PWR_FLAG</text>
<text x="28.2" y="172.3">PWR_FLAG</text>
<text x="126.8" y="168.4" transform="rotate(-90 126.8 168.4)">CFR-25JT-52-10K</text>
<text x="121.2" y="174.9">GND</text>
<text x="31" y="182.5">GND</text>
</g>
<g font-size="1.8" fill="#a90000">
<text x="211.4" y="29">1</text>
<text x="226.6" y="29">3</text>
<text x="241.9" y="26.4">1</text>
<text x="241.9" y="29">2</text>
<text x="180.1" y="31.2" transform="rotate(-90 180.1 31.2)">3</text>
<text x="211.4" y="31.5">2</text>
<text x="241.9" y="31.5">3</text>
<text x="45" y="41.7">2</text>
<text x="45" y="39.1">1</text>
<text x="180.1" y="38.8" transform="rotate(-90 180.1 38.8)">1</text>
<text x="144.5" y="50.2" transform="rotate(-90 144.5 50.2)">2</text>
<text x="93.7" y="62.9" transform="rotate(-90 93.7 62.9)">1</text>
<text x="100.9" y="60.7">1</text>
<text x="100.9" y="63.2">3</text>
<text x="100.9" y="65.8">5</text>
<text x="126.3" y="60.7">2</text>
<text x="126.3" y="63.2">4</text>
<text x="144.5" y="60.4" transform="rotate(-90 144.5 60.4)">1</text>
<text x="93.7" y="73.1" transform="rotate(-90 93.7 73.1)">2</text>
<text x="178.4" y="72.1">1</text>
<text x="178.4" y="74.7">2</text>
<text x="178.4" y="77.2">3</text>
<text x="205.7" y="72.1">15</text>
<text x="205.7" y="74.7">16</text>
<text x="205.7" y="77.2">17</text>
<text x="178.4" y="79.8">4</text>
<text x="178.4" y="82.3">5</text>
<text x="205.7" y="79.8">18</text>
<text x="205.7" y="82.3">19</text>
<text x="178.4" y="84.8">6</text>
<text x="178.4" y="87.4">7</text>
<text x="178.4" y="89.9">8</text>
<text x="205.7" y="84.8">20</text>
<text x="205.7" y="87.4">21</text>
<text x="205.7" y="89.9">22</text>
<text x="244.4" y="88.6">2</text>
<text x="177.8" y="95">10</text>
<text x="178.4" y="92.5">9</text>
<text x="205.7" y="92.5">23</text>
<text x="205.7" y="95">24</text>
<text x="177.8" y="97.5">11</text>
<text x="177.8" y="100.1">12</text>
<text x="205.7" y="97.5">25</text>
<text x="205.7" y="100.1">26</text>
<text x="177.8" y="102.6">13</text>
<text x="177.8" y="105.2">14</text>
<text x="205.7" y="102.6">27</text>
<text x="85.7" y="130.6">8</text>
<text x="116.1" y="130.6">7</text>
<text x="85" y="135.6">10</text>
<text x="85.7" y="133.1">9</text>
<text x="116.1" y="135.6">5</text>
<text x="116.1" y="133.1">6</text>
<text x="85" y="143.3">13</text>
<text x="85" y="140.7">12</text>
<text x="85" y="138.2">11</text>
<text x="116.1" y="143.3">2</text>
<text x="116.1" y="140.7">3</text>
<text x="116.1" y="138.2">4</text>
<text x="85" y="145.8">14</text>
<text x="116.1" y="145.8">1</text>
<text x="122.9" y="153.1" transform="rotate(-90 122.9 153.1)">2</text>
<text x="122.9" y="165.8" transform="rotate(-90 122.9 165.8)">1</text>
</g>
<g font-size="1.4" fill="#006464">
<text x="41.8" y="56.6">VBUS</text>
<text x="42.7" y="61.7">DN1</text>
<text x="42.7" y="64.2">DP1</text>
<text x="42.7" y="69.3">DN2</text>
<text x="42.7" y="71.9">DP2</text>
<text x="42.7" y="76.9">CC1</text>
<text x="41.7" y="79.5">SBU1</text>
<text x="41.7" y="87.1">SBU2</text>
<text x="42.7" y="84.6">CC2</text>
<text x="42.6" y="92.2">GND</text>
<text x="40.4" y="97.3">SHIELD</text>
<text x="218.2" y="131.5">VS</text>
<text x="218.2" y="129">GND</text>
<text x="218.2" y="136.6">SDO/ALT_ADDRESS</text>
<text x="254.5" y="134.1">NC</text>
<text x="218.2" y="141.7">SCL/SCLK</text>
<text x="218.2" y="139.2">SDA/SDI/SDIO</text>
<text x="246.2" y="139.2">RESERVED_11</text>
<text x="247.2" y="141.7">RESERVED_3</text>
<text x="218.2" y="149.3">INT1</text>
<text x="218.2" y="146.8">INT2</text>
<text x="254.6" y="146.8">~{CS}</text>
<text x="218.2" y="154.4">VDD_I/O</text>
</g>
<g font-size="1.4" fill="#a90000">
<text x="48.4" y="55.6">B4</text>
<text x="48.5" y="60.7">A7</text>
<text x="48.5" y="63.2">A6</text>
<text x="48.4" y="68.3">B7</text>
<text x="48.4" y="70.9">B6</text>
<text x="48.5" y="75.9">A5</text>
<text x="48.4" y="83.6">B5</text>
<text x="48.5" y="78.5">A8</text>
<text x="48.4" y="86.1">B8</text>
<text x="47.9" y="91.2">B12</text>
<text x="48" y="91.2">AB1</text>
<text x="48.5" y="91.2">A</text>
<text x="47.9" y="96.3">SH1</text>
<text x="49.9" y="96.3">2</text>
<text x="214" y="130.6">6</text>
<text x="214" y="128">2</text>
<text x="213.5" y="135.6">12</text>
<text x="259.3" y="133.1">10</text>
<text x="213.5" y="140.7">14</text>
<text x="213.5" y="138.2">13</text>
<text x="259.3" y="138.2">11</text>
<text x="259.7" y="140.7">3</text>
<text x="214" y="148.3">8</text>
<text x="214" y="145.8">9</text>
<text x="259.7" y="145.8">7</text>
<text x="214" y="153.4">1</text>
</g>
<g font-size=".9" fill="#0000c2">
<text x="182.3" y="33.6">pullup</text>
<text x="182.7" y="32.6">transistor</text>
<text x="186" y="33.6">to</text>
<text x="187.8" y="33.6">trigger</text>
<text x="188.1" y="32.6">switches</text>
<text x="191.7" y="33.6">MOSFET</text>
<text x="192.9" y="32.6">5V</text>
<text x="233.2" y="32" transform="rotate(-90 233.2 32)">diode</text>
<text x="103" y="42">Unregulated</text>
<text x="109.6" y="42">Power</text>
<text x="144.1" y="36.9">This</text>
<text x="146.1" y="37.9">power</text>
<text x="146.8" y="36.9">pin</text>
<text x="149.1" y="36.9">allows</text>
<text x="149.6" y="37.9">supply</text>
<text x="152.9" y="36.9">us</text>
<text x="153.5" y="37.9">to</text>
<text x="154.8" y="36.9">to</text>
<text x="155.3" y="37.9">the</text>
<text x="156.6" y="36.9">disconnect</text>
<text x="157.6" y="37.9">servo</text>
<text x="160.9" y="37.9">motor</text>
<text x="233.2" y="36.2" transform="rotate(-90 233.2 36.2)">flyback</text>
<text x="144.5" y="143.8">This</text>
<text x="147.2" y="143.8">interrupt</text>
<text x="152.1" y="143.8">triggers</text>
<text x="156.6" y="143.8">when</text>
<text x="144.4" y="145.3">there</text>
<text x="147.6" y="145.3">is</text>
<text x="149.3" y="145.3">some</text>
<text x="152.6" y="145.3">activity</text>
</g>
</svg>
